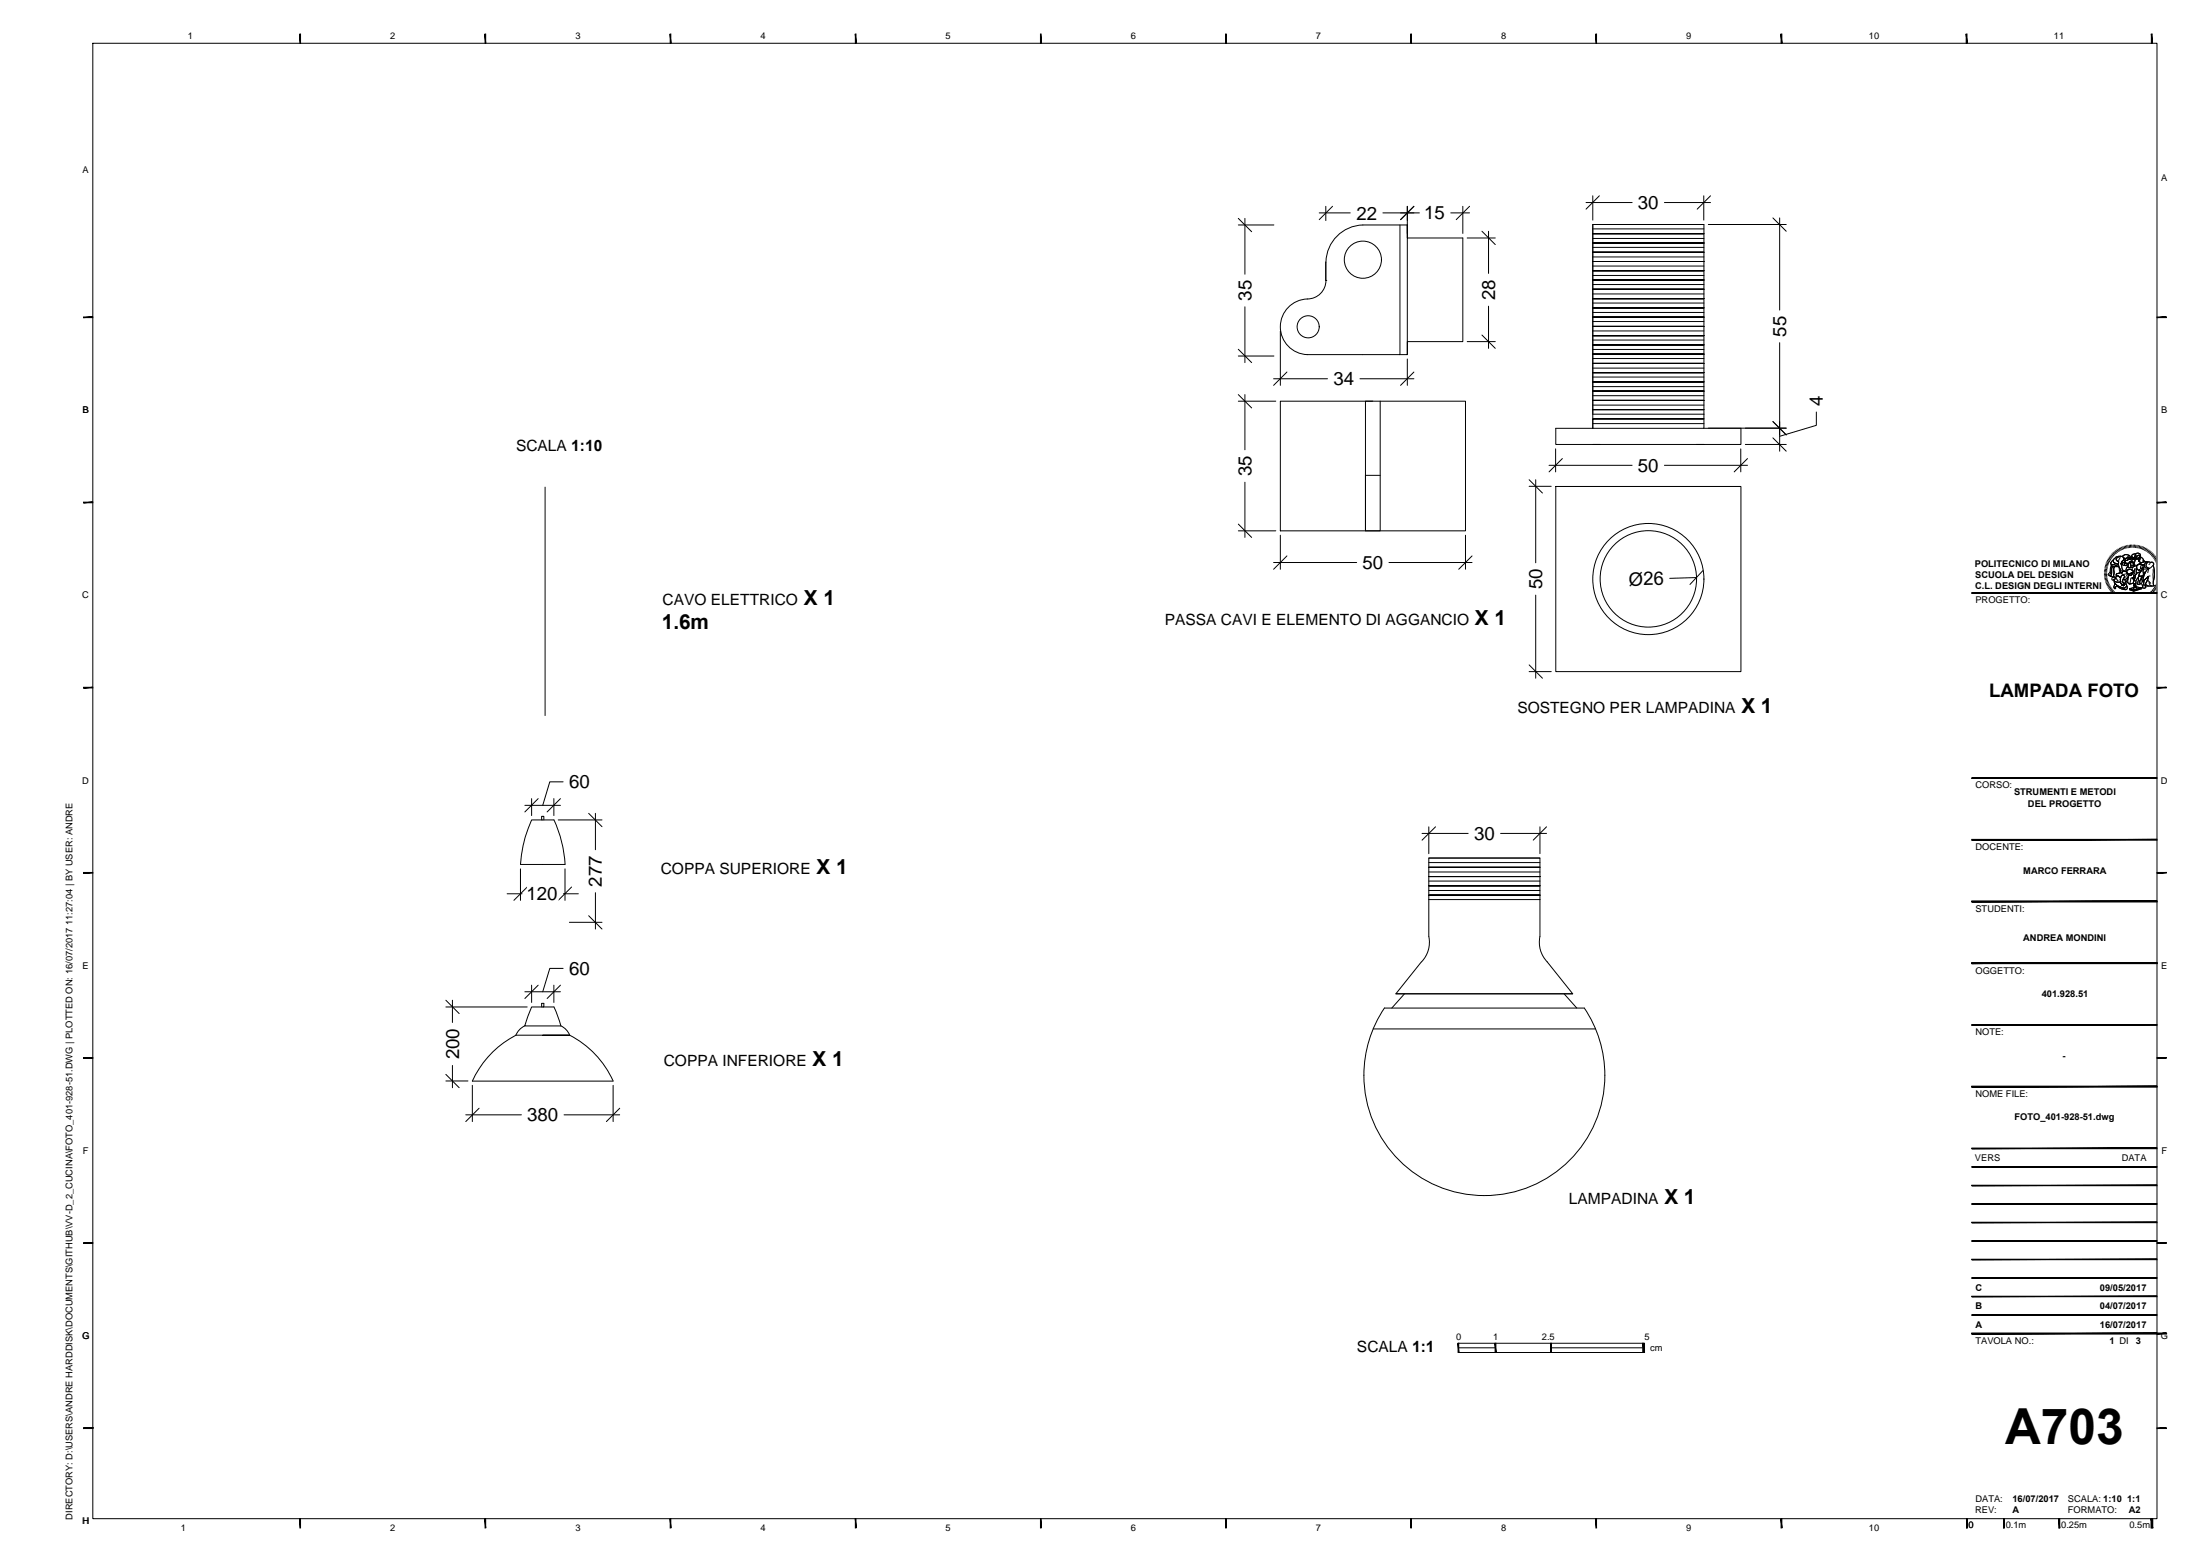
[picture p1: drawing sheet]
<svg xmlns="http://www.w3.org/2000/svg" width="594mm" height="420mm" viewBox="0 0 594 420" stroke-linecap="round" stroke-linejoin="round" font-family="sans-serif">
<!-- layer: Layer1 -->
<g fill="none" stroke="#000" stroke-width=".27">
<path d="M358 75.7h.1M358 70.8v4.9M358.1 75.7a5 5 0 0 1-5.1 5 7.5 7.5 0 0 0-7.3 7.5 7.5 7.5 0 0 0 7.3 7.6M368 60.7h12M368 60.8a10.2 10.2 0 0 0-9.9 10M378 60.7v35.1h-25M430.1 60.6v55.1h30v-3.9M430.1 65.6h30zM430.1 60.6v51.2h30M430.1 60.6h30v51.2M430.1 63.1h30M430.1 79.4h30"/>
<path d="M430.1 76.8h30M430.1 75.6h30M430.1 74.4h30M430.1 71.8h30M430.1 70.6h30M430.1 69.4h30M430.1 66.8h30M430.1 64.4h30M430.1 61.8h30M460.1 78.1h-30h30M460.1 75.6h-30h30M460.1 73.1h-30h30"/>
<path d="M460.1 70.6h-30h30M460.1 68.1h-30h30M460.1 65.6h-30h30M460.1 63.1h-30h30M378 95.8h2v-35.1v3.6h15v27.9h-15v3.6M430.1 99.4h30M430.1 96.8h30M430.1 95.6h30M430.1 94.4h30M430.1 91.8h30M430.1 90.6h30M430.1 89.4h30"/>
<path d="M430.1 86.8h30M430.1 85.6h30M430.1 84.4h30M430.1 81.8h30M430.1 80.6h30M460.1 98.1h-30h30M460.1 95.6h-30h30M460.1 93.1h-30h30M460.1 90.6h-30h30M460.1 88.1h-30h30M460.1 85.6h-30h30M460.1 83.1h-30h30"/>
<path d="M460.1 80.6h-30h30M345.7 108.3h50v35h-50zM370.7 108.3h-2v35h4v-35M430.1 113.1h30h-30v2.6h-10v4.3h10M430.1 114.4h30M430.1 110.6h30M430.1 109.4h30M430.1 106.8h30M430.1 105.6h30M430.1 104.4h30M430.1 101.8h30M430.1 100.6h30"/>
<path d="M460.1 110.6h-30h30M460.1 108.1h-30h30M460.1 105.6h-30h30M460.1 103.1h-30h30M460.1 100.6h-30h30M460.1 115.7h10v4.3h-40M147.2 131.5v61.7M372.7 128.4h-4v14.9M420.1 131.4h50v50h-50zM430.1 120h2M458.1 120h2M146.3 221.4v-1h.6v1"/>
<path d="M149.6 221.4h-6a33.5 33.5 0 0 0-3.1 12h12.1M149.6 221.4a33.5 33.5 0 0 1 3 12M385.8 236.7h30zM385.8 234.2h30M385.8 237.9h30M385.8 231.7h30M385.8 235.5h30M385.8 232.9h30M415.8 239.2h-30h30M415.8 236.7h-30h30M415.8 234.2h-30h30M385.8 242.9v10a7.5 7.5 0 0 1-2 6.8l-6.9 8.7h47.8"/>
<path d="M385.8 242.9v-11.2h30v11.2M385.8 242.9h30M385.8 241.7h30M385.8 240.5h30M415.8 242.9v10a7.6 7.6 0 0 0 2 6.8l6.9 8.7h-47.8M415.8 241.7h-30h30M141.7 277l-1.4 1-1 1.5M146.3 271.9v-1h.6v1h-.3M146.6 279.5h7.2h-14.5a26 26 0 0 0-11.7 12.4h38M149.6 271.9h-6l-1.9 5.1h9.7M149.6 271.9l1.9 5.1M151.5 277l1.4 1 .9 1.5"/>
<path d="M153.8 279.5a25.9 25.9 0 0 1 11.8 12.4M370.8 277.8h60M373.8 272.2h54a32.5 32.5 0 0 1-27 50.6 32.5 32.5 0 0 1-27-50.6zM379.3 268.4l-3.5 3.8M422.4 268.4l3.4 3.8"/>
<circle cx="368" cy="70.1" r="5"/>
<circle cx="353.3" cy="88.2" r="2.98"/>
<circle cx="445.1" cy="156.4" r="15"/>
<circle cx="445.1" cy="156.3" r="13"/>
</g>
<!-- layer: IF-ANNO SYMB -->
<g fill="none" stroke="#000" stroke-width=".27">
<path d="M334.4 59l3.6 3.6M336.2 59v15M356.2 57.5h8.4M358 55.7v3.9M359.8 55.7l-3.6 3.6M373.4 57.5h9.9M380 55.7v7.3M381.8 55.7l-3.6 3.6M391.8 57.5h5M395 55.7v7.3M396.8 55.7l-3.6 3.6M428.3 54.7h12.4"/>
<path d="M430.1 52.9v6.5M431.9 52.9l-3.6 3.6M449.5 54.7h12.4M460.1 52.9v6.5M461.9 52.9l-3.6 3.6M478.7 58.8l3.6 3.6M480.6 58.8v24.9M334.4 60.7h9.6M396.2 64.3h7.6M400.2 62.4l3.6 3.6M402 62.4v11.4M461.3 60.6h21"/>
<path d="M334.4 96.1h9.6M334.4 94.3l3.6 3.6M336.2 82.8v15.1M345.7 89.5v14.6M380 96.9v7.2M396.2 92.2h7.6M400.2 90.5l3.6 3.6M402 82.7v11.4M480.6 92.5v29.3M334.4 108.3h10.1M334.4 106.6l3.6 3.6M336.2 106.6v14.9"/>
<path d="M343.9 102.3h14.6M347.5 100.5l-3.6 3.6M367.2 102.3h14.6M381.8 100.5l-3.6 3.6M461.3 115.6h21M478.7 113.8l3.6 3.6M478.7 118.2l3.6 3.6M490.5 111.3v3.6l-9.9 2.9M336.2 130.2v14.9M412.9 131.3h6M412.9 129.5l3.6 3.6M414.7 129.5v22.5"/>
<path d="M418.3 125.6h22.4M420.1 121.2v6.2M421.9 123.8l-3.6 3.6M449.5 125.6h22.4M470.1 121.2v6.2M471.3 120h11M471.9 123.8l-3.6 3.6M334.4 143.3h10.1M334.4 141.5l3.6 3.6M343.9 151.9h22.5M345.7 144.5v9.2M347.5 150.1l-3.6 3.6"/>
<path d="M375.1 151.9h22.4M395.7 144.5v9.2M397.5 150.1l-3.6 3.6M458.1 156l-7.2 .2M459.8 154.1l-3.4 3.7M412.9 179.5l3.6 3.6M414.7 160.7v22.4M412.9 181.4h6M141.7 217.5h9.6M143.6 215.6v4.6M145.3 215.6l-3.6 3.6M149.6 215.6v4.6"/>
<path d="M151.3 215.6l-3.6 3.6M152.1 211.1h-3.6l-1.9 6.4M159 219.6l3.6 3.6M160.8 219.6v9.8M140.5 234.6v8.5M142.4 239.5l-3.6 3.6M150.7 221.4h11.9M152.6 234.6v8.5M154.3 239.5l-3.6 3.6M384 225h12.5M385.8 223.3v7.2M387.6 223.3l-3.6 3.6"/>
<path d="M405.2 225h12.4M415.8 223.3v7.2M417.6 223.3l-3.6 3.6M136.9 241.3h4.1M152.1 241.3h4.1M153.8 249h8.8M159 247.3l3.6 3.6M160.8 241v9.9M120.4 271.9h22M120.4 270.1l3.6 3.6M122.2 270.1v6M141.7 267.8h9.6"/>
<path d="M143.6 266v4.7M145.3 266l-3.6 3.6M149.6 266v4.7M151.3 266l-3.6 3.6M152.1 261.5h-3.6l-1.9 6.3M120.4 291.9h6M120.4 290.1l3.6 3.6M122.2 287.7v6M127.6 293.1v9.8M129.4 299.3l-3.6 3.6M165.6 293.1v9.8M167.3 299.3l-3.6 3.6"/>
<path d="M125.8 301h15M152.3 301h15"/>
</g>
<g fill="#fff" stroke="#fff" stroke-width=".27">
<path d="M442.2 52.5v4.4l5.8-4.4zM442.2 56.9l5.8-4.4v4.4z"/>
<path d="M399.8 75.3v5.9h4.4zM399.8 75.3h4.4v5.9z"/>
<path d="M384.7 55.3v4.4l5.6-4.4zM384.7 59.7l5.6-4.4v4.4z"/>
<path d="M359.9 100.1v4.4l5.9-4.4zM359.9 104.5l5.9-4.4v4.4z"/>
<path d="M366.1 55.3v4.4l5.9-4.4zM366.1 59.7l5.9-4.4v4.4z"/>
<path d="M334 75.5v5.9h4.4zM334 75.5h4.4v5.9z"/>
<path d="M367.8 149.7v4.4l5.8-4.4zM367.8 154.1l5.8-4.4v4.4z"/>
<path d="M334 122.9v5.9h4.4zM334 122.9h4.4v5.9z"/>
<path d="M442.2 123.4v4.4l5.8-4.4zM442.2 127.8l5.8-4.4v4.4z"/>
<path d="M478.4 85.2v5.9h4.4zM478.4 85.2h4.4v5.9z"/>
<path d="M488.3 106.6v3.2h4.3zM488.3 106.6h4.3v3.2z"/>
<path d="M439.6 154.2l.1 4.6 9.7-4.9zM439.7 158.8l9.7-4.9 .1 4.6z"/>
<path d="M412.5 153.4v5.9h4.4zM412.5 153.4h4.4v5.9z"/>
<path d="M397.9 222.8v4.4l5.9-4.4zM397.9 227.2l5.9-4.4v4.4z"/>
<path d="M153.5 208.9v4.4l5.9-4.4zM153.5 213.3l5.9-4.4v4.4z"/>
<path d="M158.6 230.9v8.7h4.3zM158.6 230.9h4.3v8.7z"/>
<path d="M142.4 239.1v4.4l8.3-4.4zM142.4 243.5l8.3-4.4v4.4z"/>
<path d="M153.5 259.3v4.4l5.9-4.4zM153.5 263.7l5.9-4.4v4.4z"/>
<path d="M142.2 298.8v4.4l8.7-4.4zM142.2 303.2l8.7-4.4v4.4z"/>
<path d="M120 277.5v8.8h4.4zM120 277.5h4.4v8.8z"/>
</g>
<!-- layer: G-ANNO-TTLB -->
<g fill="#000" stroke="#000" stroke-width=".27">
<path d="M81 9.2l.2 2.5v-2.5zM81 9.2l.2 2.5h-.2z"/>
<path d="M131 9.2l.1 2.5v-2.5zM131 9.2l.1 2.5h-.1z"/>
<path d="M181 9.2l.1 2.5v-2.5zM181 9.2l.1 2.5h-.1z"/>
<path d="M231 9.2l.1 2.5v-2.5zM231 9.2l.1 2.5h-.1z"/>
<path d="M281 9.2l.1 2.5v-2.5zM281 9.2l.1 2.5h-.1z"/>
<path d="M331 9.2l.1 2.5v-2.5zM331 9.2l.1 2.5h-.1z"/>
<path d="M381 9.2l.1 2.5v-2.5zM381 9.2l.1 2.5h-.1z"/>
<path d="M431 9.2l.1 2.5v-2.5zM431 9.2l.1 2.5h-.1z"/>
<path d="M480.9 9.2l.3 2.5v-2.5zM480.9 9.2l.3 2.5h-.3z"/>
<path d="M530.9 9.2l.3 2.5v-2.5zM530.9 9.2l.3 2.5h-.3z"/>
<path d="M580.9 9.2l.3 2.5v-2.5zM580.9 9.2l.3 2.5h-.3z"/>
<path d="M22.6 85.8h2.5v-.2zM22.6 85.6h2.5l-2.5 .2z"/>
<path d="M582.5 85.8h2.5v-.2zM582.5 85.6h2.5l-2.5 .2z"/>
<path d="M22.6 135.8h2.5v-.2zM22.6 135.6h2.5l-2.5 .2z"/>
<path d="M582.5 135.8h2.5v-.2zM582.5 135.6h2.5l-2.5 .2z"/>
<path d="M532.5 160.2h50v-.2zM532.5 160h50l-50 .2z"/>
<path d="M22.6 185.8h2.5v-.2zM22.6 185.6h2.5l-2.5 .2z"/>
<path d="M582.5 185.8h2.5v-.2zM582.5 185.6h2.5l-2.5 .2z"/>
<path d="M532.5 210.2h50v-.2zM532.5 210h50l-50 .2z"/>
<path d="M22.6 235.8h2.5v-.2zM22.6 235.6h2.5l-2.5 .2z"/>
<path d="M532.5 226.9h50v-.2zM532.5 226.7h50l-50 .2z"/>
<path d="M582.5 235.8h2.5v-.2zM582.5 235.6h2.5l-2.5 .2z"/>
<path d="M532.5 243.3v.2l50-.2zM532.5 243.5l50-.2v.2z"/>
<path d="M532.5 243.5h50v-.2zM532.5 243.3h50l-50 .2z"/>
<path d="M532.5 260v.2l50-.2zM532.5 260.2l50-.2v.2z"/>
<path d="M532.5 260v.2l50-.2zM532.5 260.2l50-.2v.2z"/>
<path d="M532.5 276.6v.3l50-.3zM532.5 276.9l50-.3v.3z"/>
<path d="M532.5 260v.2l50-.2zM532.5 260.2l50-.2v.2z"/>
<path d="M532.5 260v.2l50-.2zM532.5 260.2l50-.2v.2z"/>
<path d="M22.6 285.8h2.5v-.2zM22.6 285.6h2.5l-2.5 .2z"/>
<path d="M532.5 293.3v.2l50-.2zM532.5 293.5l50-.2v.2z"/>
<path d="M532.5 293.3v.2l50-.2zM532.5 293.5l50-.2v.2z"/>
<path d="M582.5 285.8h2.5v-.2zM582.5 285.6h2.5l-2.5 .2z"/>
<path d="M532.5 315h50zM532.5 315.1l50-.1z"/>
<path d="M532.5 310v.2l50-.2zM532.5 310.2l50-.2v.2z"/>
<path d="M22.6 335.7h2.5v-.1zM22.6 335.6h2.5l-2.5 .1z"/>
<path d="M532.5 335h50zM532.5 335.2l50-.2z"/>
<path d="M532.5 330h50zM532.5 330.2l50-.2z"/>
<path d="M532.5 325h50zM532.5 325.2l50-.2z"/>
<path d="M532.5 320h50zM532.5 320.2l50-.2z"/>
<path d="M582.5 335.7h2.5v-.1zM582.5 335.6h2.5l-2.5 .1z"/>
<path d="M532.5 355h50zM532.5 355.1l50-.1z"/>
<path d="M532.5 350h50zM532.5 350.1l50-.1z"/>
<path d="M532.5 345h50zM532.5 345.1l50-.1z"/>
<path d="M532.5 340h50zM532.5 340.1l50-.1z"/>
<path d="M393.7 362.7v2.5h.2zM393.7 362.7h.2v2.5z"/>
<path d="M403.7 362.7l.2 2.5v-2.5zM403.7 362.7l.2 2.5h-.2z"/>
<path d="M418.8 362.7l.1 2.5v-2.5zM418.8 362.7l.1 2.5h-.1z"/>
<path d="M443.6 362.7l.5 2.5v-2.5zM443.6 362.7l.5 2.5h-.5z"/>
<path d="M532.5 360v.2l50-.2zM532.5 360.2l50-.2v.2z"/>
<path d="M532.5 360v.2l50-.2zM532.5 360.2l50-.2v.2z"/>
<path d="M582.5 360.2h2.5v-.2zM582.5 360h2.5l-2.5 .2z"/>
<path d="M582.5 360.2h2.5v-.2zM582.5 360h2.5l-2.5 .2z"/>
<path d="M22.6 385.7h2.5v-.1zM22.6 385.6h2.5l-2.5 .1z"/>
<path d="M22.6 385.7h2.5v-.2zM22.6 385.5h2.5l-2.5 .2z"/>
<path d="M582.5 385.7h2.5v-.1zM582.5 385.6h2.5l-2.5 .1z"/>
<path d="M81 410.1l.2 2.5v-2.5zM81 410.1l.2 2.5h-.2z"/>
<path d="M131 410.1l.1 2.5v-2.5zM131 410.1l.1 2.5h-.1z"/>
<path d="M181 410.1l.1 2.5v-2.5zM181 410.1l.1 2.5h-.1z"/>
<path d="M231 410.1l.1 2.5v-2.5zM231 410.1l.1 2.5h-.1z"/>
<path d="M281 410.1l.1 2.5v-2.5zM281 410.1l.1 2.5h-.1z"/>
<path d="M331 410.1l.1 2.5v-2.5zM331 410.1l.1 2.5h-.1z"/>
<path d="M381 410.1l.1 2.5v-2.5zM381 410.1l.1 2.5h-.1z"/>
<path d="M431 410.1l.1 2.5v-2.5zM431 410.1l.1 2.5h-.1z"/>
<path d="M480.9 410.1l.3 2.5v-2.5zM480.9 410.1l.3 2.5h-.3z"/>
<path d="M531 410.1v2.5h.2zM531 410.1h.2v2.5z"/>
<path d="M531 410.1l.2 2.5v-2.5zM531 410.1l.2 2.5h-.2z"/>
<path d="M541 410.1l.2 2.5v-2.5zM541 410.1l.2 2.5h-.2z"/>
<path d="M541 410.1l.2 2.5v-2.5zM541 410.1l.2 2.5h-.2z"/>
<path d="M556 410.1l.2 2.5v-2.5zM556 410.1l.2 2.5h-.2z"/>
<path d="M556 410.1l.2 2.5v-2.5zM556 410.1l.2 2.5h-.2z"/>
<path d="M581 410.1l.2 2.5v-2.5zM581 410.1l.2 2.5h-.2z"/>
<path d="M580.9 410.1l.4 2.5v-2.5zM580.9 410.1l.4 2.5h-.4z"/>
</g>
<!-- layer: G-ANNO-LOGO -->
<g fill="none" stroke="#000" stroke-width=".27">
<path d="M568.2 154.4h.7M568.2 154.8h.7M568.2 155.1h.7M568.3 154.1h.7M568.3 153.7l.7 .1M568.4 153.3l.6 .2M568.5 153l.6 .2M568.5 152.7l.7 .1M568.6 152.3l.7 .2M568.7 152l.7 .2M568.9 151.6l.6 .3M568.9 155.4l-.7 .1"/>
<path d="M569 155.7l-.7 .1M569 156.1l-.6 .1M569 151.3l.7 .3M569.1 156.4l-.7 .1M569.2 156.7l-.7 .2M569.2 151l.6 .3M569.3 157l-.7 .2M569.4 157.3l-.7 .3M569.4 150.7l.6 .4M569.5 157.6l-.6 .3M569.6 150.4l.5 .4M569.6 157.9l-.6 .3"/>
<path d="M569.8 150.1l.6 .4M569.8 158.2l-.6 .3M570 158.5l-.6 .3M570.1 149.9l.5 .4M570.1 152.4l.8 .1a.79 .79 0 0 0 1.2-.1 .37 .37 0 0 1 .1 .5 .37 .37 0 0 1-.6 .1l-1.4-.1zM570.1 152.4l.1 .5M570.1 158.8l-.5 .3M570.3 149.6l.5 .4M570.3 152.9l-.3 .6-.1 1.3-.3 .6 .4 .2M570.3 159l-.5 .4M570.5 151.3l.2-.1v.5l.2 .3 1.1 .4a.74 .74 0 0 1-1.1 .1 .64 .64 0 0 1-1-.5zM570.5 153h.5l-.2 .5v2.3h-.2l-.7-.2 .3-.6v-1.5z"/>
<path d="M570.5 153l-.3 .5-.1 1.7a.37 .37 0 0 0 0 .5 .37 .37 0 0 0 .5 .1h.1M570.5 149.3l.5 .5M570.5 159.3l-.5 .4M570.7 151.2l-.4 .4a.49 .49 0 0 0-.4 .5 .49 .49 0 0 0 .5 .4h.5a.79 .79 0 0 0 1.2-.1M570.7 159.5l-.5 .5M570.8 151l.7-.6 1.3-.2a.95 .95 0 0 0-1.3 1.1l.2 .1a.57 .57 0 0 1 .5 .4 .57 .57 0 0 1-.2 .6l-1.1-.5-.2-.2zM570.8 149.1l.4 .5M570.8 156.5l.2 .5 .5 .2 1.1-.1M570.9 153h.7a.85 .85 0 0 1 1 .8l.1 .8-.5 .2a.54 .54 0 0 0-.6 .1 .54 .54 0 0 0-.1 .5v.2a.39 .39 0 0 1-.3 .3 .39 .39 0 0 1-.4-.3v-2.1zM570.9 156.9l.6 .3 1.1-.1 .1 .4 .3 .3-.1 .3 .3-.3 .2 .4-.1-.5 .3 .4-.2-.5 .5 .2-.4-.4a.47 .47 0 0 1-.3-.7l.2-.4 .4 .2 .5 1.4-.2 .6-.3 .3h-.6l-1.3-.6-1-.8zM570.9 156.9v.5l.7 .6 2.1 1M570.9 159.8l-.4 .4"/>
<path d="M571 153l-.2 .5v2.3M571.1 157.6l.8 .6 1.3 .6 .7-.1 .4-.5v.1a.65 .65 0 0 1-.1 .9 .65 .65 0 0 1-.8-.1l-1.1-.3a.6 .6 0 0 0-.5-.5 .6 .6 0 0 0-.6 .4l.1 .1a.26 .26 0 0 1-.3 .2 .26 .26 0 0 1-.2-.4zM571.1 157.6l-.1 .3a.64 .64 0 0 0 .2 1.1l.1-.3a.3 .3 0 0 1 0-.4 .3 .3 0 0 1 .5 0l1.4 .8a.76 .76 0 0 0 1.3-.3l-.2-.6M571.1 148.8l.4 .6M571.2 160l-.5 .5M571.3 156l-.2-.1a.49 .49 0 0 0-.7 .1 .49 .49 0 0 0 .1 .7h.1a.72 .72 0 0 1 .7-.4 .72 .72 0 0 1 .6 .5h.1M571.3 148.6l.5 .6M571.4 155.7l.5-.3a1.25 1.25 0 0 1 .7 1.7l-1 .1a.53 .53 0 0 1-.6-.2 .53 .53 0 0 1 0-.6l.4-.1zM571.5 155.1l1.2-.5 .3 .2 .3-.6 .6 .1 .6 .5a.97 .97 0 0 1 .1 1.2 .97 .97 0 0 1-1.2 .3l.1-.3a.36 .36 0 0 0 .2-.5 .36 .36 0 0 0-.5-.2l-.3 .1-.3 .6-.7-.6a.29 .29 0 0 1-.4 .1 .29 .29 0 0 1 0-.4zM571.6 150.7l.8-.4a.77 .77 0 0 1 1.1 .4 .77 .77 0 0 1-.6 1 .99 .99 0 0 0 0 1.3v.1a1.02 1.02 0 0 0 .8 1.1l-.5 .1-.2 .4a.36 .36 0 0 1-.4-.2 .36 .36 0 0 1 .1-.4l-.6-1.1v-1.4a.57 .57 0 0 1-.5-.3 .57 .57 0 0 1 0-.6zM571.6 148.4l.4 .6M571.8 155.3l.8 .7"/>
<path d="M571.9 155.4a.61 .61 0 0 0-.5 .9M571.9 148.3l.4 .5M572.1 153h-1.3a.57 .57 0 0 0-.7-.1 .57 .57 0 0 0-.3 .7v.8l-.5 .7 .3 .3M572.3 153.3l.2 1.4M572.3 148l.3 .6M572.5 150.5l-.4 .8v1.3l.6 1.5a.37 .37 0 0 0-.1 .4 .37 .37 0 0 0 .5 .2l.1-.4 .4-.2a.93 .93 0 0 1-.7-1.2 1.49 1.49 0 0 1 .6-1.9 .78 .78 0 0 0-1-.8l-1 .2-.8 .8 .2 .8 1.1 .4M572.6 147.9l.3 .6M572.7 154.6l-.5 .2a.54 .54 0 0 0-.6 0 .54 .54 0 0 0-.1 .6l.1 .1M572.8 150.2a.95 .95 0 0 0-1.3 1.1l.6 .3M572.9 147.7l.3 .7M572.9 155.4a.43 .43 0 0 1 .7 0 .43 .43 0 0 1 0 .6l-.4 .7a.51 .51 0 0 0 .4 .7l.3 .4-.5-.2 .2 .5-.3-.4 .1 .5-.2-.4-.3 .3v-.5a2.22 2.22 0 0 1 0-2.2zM572.9 155.4a.43 .43 0 0 1 .7 0 .43 .43 0 0 1 0 .6l-.5 1.1 .8 .7-.5-.2 .2 .5-.3-.4 .1 .5-.2-.4-.3 .3v-.4a2.13 2.13 0 0 1 0-2.3z"/>
<path d="M573 151.6l1-.4-.2 .6-1.1 .4zM573 152.1l.7-.3 .3 .2-.3 .2 .1 .5-.6-.2zM573 152.1l.2 .4 .6 .2M573.2 150.3l.8-.6 1 .3a.28 .28 0 0 1 .2 .4 .28 .28 0 0 1-.4 .1l-.2-.1-.1 .2-.6 .2-.5-.1M573.2 150.2l.5-.4h.8l.6 .4a.23 .23 0 0 1 .2 .2 .23 .23 0 0 1-.3 .2l-.4-.2-.1 .2-.7 .2-.6-.5zM573.2 147.6l.2 .7M573.4 150.6l.8 .2 .4-.5 .4 .3-.2 .5-.5 .3-.3-.2-.6 .1zM573.6 147.5l.2 .6M573.7 154.2l.6 .2 .4 .7v.8l-.4 .3M573.7 152.1h.9l-.2 .1a.35 .35 0 0 1-.1 .5 .35 .35 0 0 1-.5-.1zM573.7 156.5l.6 1.7-.4 .5-.7 .1M573.8 151.8l.2 .2"/>
<path d="M573.9 151.5l-.1 .3-1.1 .4M573.9 155.1l-.8 .2M573.9 147.4l.2 .6M574 151.2l-.4 .5M574 154.8l.8 .5M574.2 152.1a.33 .33 0 0 0-.5 .3 .33 .33 0 0 0 .4 .3l.5-.6-.6 .1M574.2 155.2a.72 .72 0 0 1 .1 .9 .72 .72 0 0 1-.9 .3M574.3 154.1l.5-.4 .6 .1 .5 .3a.3 .3 0 0 1 .3 .3 .3 .3 0 0 1-.3 .3l-1.3 .5zM574.3 157.1l.8 .6M574.3 154.4v-.3l.5-.4 .6 .1 .6 .3 .2 .4-.2 .2-.3-.1-1 .5M574.3 147.3l.1 .7M574.5 151.1v.1"/>
<path d="M574.5 150.7l.2 .1M574.6 156.4v1M574.6 153l-.3 .4-.2 .9M574.6 147.2l.1 .7M574.6 150.8h.1M574.7 155.1l1.2-.4-.2 .5-.4 .2-.5-.1zM574.7 155l.6 .4 .4-.2v-.3a.37 .37 0 0 0 .4-.3 .37 .37 0 0 0-.2-.4l-.5-.4-.6-.1-.5 .7-.2-.1 .2-1.1 .2-.2 1.4 .2 .5-.4v-.3l.6 .2-.1 .5 .2 .5-.3 .4 .2 .7-.3 .5-.4 .1-.3 .7-.3-.1 .2 .3 .3-.1v.4l.2-.2-.1 .4a.74 .74 0 0 1-.7 .8l-.5 .1-.8-.7 .3-.5 .2-1.1M574.7 155.9l-.3 .9-.4 .4M574.8 155.2h.1M574.9 151.9l.2-.3h.7l.6 .8a.27 .27 0 0 1 0 .5 .27 .27 0 0 1-.4-.2l.2-.3-.4-.6a.38 .38 0 0 0-.6 0 .38 .38 0 0 0 .2 .6v.3a.44 .44 0 0 1-.6 .5 .44 .44 0 0 1 0-.8zM574.9 150.9l.8-.1a.21 .21 0 0 1 .3 .2 .21 .21 0 0 1-.3 .2zM575 150.6l-.2 .5-.5 .3-.3-.2-.6 .1"/>
<path d="M575 147.2l.1 .7M575.1 159l1.9-.5 1.2 .3-2 .5zM575.1 159l1.1 .3v.3l-1.1-.3zM575.3 151.7l.4-.1 .4 .4v1l-.3 .2h-.4zM575.3 147.2l.1 .6M575.4 150.7a.4 .4 0 0 1 .5-.2 .4 .4 0 0 1 .1 .6M575.4 150.5a.42 .42 0 0 1 .6 0 .42 .42 0 0 1 0 .6l-.2-.4-.4 .1zM575.4 156.1l-.3 1.6 1-.2M575.4 155.2v.1M575.5 154.9h.1M575.5 155.1l.1 .1M575.5 154.9v.1"/>
<path d="M575.6 152h.1M575.6 151.9l-.2 .1M575.6 147.2l.1 .6M575.7 156l.3 .1 .2-.5a.21 .21 0 0 1 .3-.3 .21 .21 0 0 1 .1 .4l-.4 .9v-.4l-.3 .1zM575.7 150.9l-.3-.2-.5 .2 .7 .4a.25 .25 0 0 0 .4-.2 .25 .25 0 0 0-.3-.3l.1 .2M575.8 153.2v.7M575.9 154.7l-.2 .5-.4 .2-.5-.3M575.9 151.8l.2 .2-.1 .1M576 151.9l-.2-.1a.38 .38 0 0 0-.6 0 .38 .38 0 0 0 .2 .6 .5 .5 0 0 1-.1 .8 .5 .5 0 0 1-.8-.3l.5-1.1 .6-.2 .6 .4 .2 .9a.24 .24 0 0 1-.3 .1 .24 .24 0 0 1-.1-.3M576 147.2v.6M576.1 152.3h-.2M576.1 152.1a.42 .42 0 0 1-.1 .6 .42 .42 0 0 1-.6-.1"/>
<path d="M576.1 153l-.2 .2h-.5M576.2 159.3l2-.5v.2l-2 .6zM576.2 159.3v.3M576.2 155.9v.7l.2-.2M576.2 151l.2-.1 .1 .3-.3 .9M576.3 155.5h.1M576.3 150.5l.1 .5M576.4 152.5l-.2-.4 .3-.9-.3-.5a.51 .51 0 0 1-.5-.8l.5-.3a.31 .31 0 0 1 .5-.1 .31 .31 0 0 1-.2 .5l.1 1.2 .2-.1v-.5l.3 .4 .5-.2-.1 .6 .1 .2 .1-.3 .1 .3a.4 .4 0 0 1 .2 .5 .4 .4 0 0 1-.5 .3l-.5 .3M576.4 147.2l-.1 .6M576.4 155.8l-.1 .3M576.5 157.6l.2-.1 .1 1.1-.2-.6-.4 .7zM576.5 153.5l-.2 1.4"/>
<path d="M576.5 152.7l.4 .3M576.6 154.7l-.4 .3v.5M576.7 155.3l-.4 .1-.3 .7-.3-.1 .2 .3 .3-.1M576.7 153.6l-.4 .9M576.7 149.6h-.5a.51 .51 0 0 0-.6 .7M576.7 147.2v.7M576.8 150.6l.3 .4 .5-.2M577 152.7l.2-.2a1.36 1.36 0 0 1 1.5 0h.2a1.25 1.25 0 0 1-.6 1.6l-.7 .1-.4-.4-.2-.4zM577 149.4h.4a1.14 1.14 0 0 1 .4 1.6l-.2 .6v-.8l.2-.5a.46 .46 0 0 0-.4-.4 .46 .46 0 0 0-.5 .3l-.1 .9-.2 .1-.1-1.2zM577 149.4h.4a1.14 1.14 0 0 1 .4 1.6l-.2 .6v-.8l.2-.6-.2-.3-.2 .1a.76 .76 0 0 0-.6 1.1l-.2 .1-.1-1zM577 150.1l.3-.1a.34 .34 0 0 1 .4 0 .34 .34 0 0 1 .1 .4l-.2 .4a.45 .45 0 0 1-.7-.1 .45 .45 0 0 1 .1-.6zM577 154.7l.8-.1-.4 1.2-.7 1 .1 .7-.3 .1-.3 .6-.1-1.1z"/>
<path d="M577 150.3l.2 .1M577 154.7l-.9 2.4 .2 1.1-.1 .8 .4-1 .3 .9-.2-1.4-.4 .7M577.1 150.8h.1M577.1 153.7l-.3 .4 .2 .6 .8-.1 .6-.7M577.1 147.2l-.1 .7M577.1 150.4v.1M577.2 150.7h.1M577.4 147.3l-.1 .7M577.5 150.5l.2 .1M577.5 155.7l.8-.2-.1 .7-.4 .7 .2 .7-.3 .2-.5-.1zM577.5 150.6h.1M577.7 151.3l.4 .7"/>
<path d="M577.8 153.8h.1M577.8 152.2l.9-.4 1-.1-.7 1zM577.8 147.4l-.2 .6M577.9 154.6l-.5 1.2-.7 1v.8M577.9 150.4l.8 .5 .5 .8-.5 .1a.57 .57 0 0 1-.8 0 .57 .57 0 0 1-.1-.8zM577.9 153.8h-.3M578 150.4l.7 .5 .2 .5M578 154.1h-.1M578.1 147.5l-.2 .6M578.2 158.8v.2l-2 .6-1.1-.3v-.3l1.1 .3 2-.5a5.8 5.8 0 0 0-3.1 .2M578.3 155.6l-.2 .7-.3 .6 .2 .7-.3 .2-.5-.1 .3-2M578.4 153.8l.4-.1-.1 1.8-1.2 .2 .3-1.1z"/>
<path d="M578.5 147.6l-.3 .6M578.5 153.4l-.1 .4M578.5 152.4l.3 .1 .2 .4M578.6 151.3l.5 .4M578.7 155.5l-1.2 .2M578.7 156.9l-.1 .2 .3 .2M578.8 153.7l-.1 1.7-.6 1.4 .3 1.1 .2 .3M578.8 147.7l-.3 .6M579 156.6l1.1-.9-.1 .8-.8 1.3v.4a.4 .4 0 0 1-.1 .6 .4 .4 0 0 1-.5-.3zM579 152.7v-.1a1.03 1.03 0 0 1 1.7-.7l.2-.1a.54 .54 0 0 1 .6 .4 .54 .54 0 0 1-.2 .6l-.3 .3a1.07 1.07 0 0 1-1 .5 1.07 1.07 0 0 1-.9-.7h-.1M579 152.9l-.8 1.2-.6 .1-.2-.3a.68 .68 0 0 1-.5-.6 .68 .68 0 0 1 .4-.7l.4-.2a.4 .4 0 0 1 .5 .2 .4 .4 0 0 1-.2 .5v.4l.5-.1 .2-.4-.1-.5-.9-.2-.7 .4v.5M579.1 154.4v.6"/>
<path d="M579.1 147.9l-.3 .6M579.5 148l-.4 .6M579.5 153.6l-.8 .1M579.6 157.8l.5 .4M579.8 148.2l-.4 .6M579.8 151.7l-1.2 .1-.8 .4M579.9 156.6l.9 .9M580 151.8h.6a.58 .58 0 0 1 .8 .2 .58 .58 0 0 1 0 .7l.3 1.3v2a2.08 2.08 0 0 0 0 2.2h-2.5l.9-2.5-1.5 1.4 .1-.6a5.2 5.2 0 0 1 1.4-2.9l.3-.1a.93 .93 0 0 1-.9-.7 .93 .93 0 0 1 .5-1zM580 153.6l-.9 1.5-.5 2 1.4-1.4 .6-.2M580.1 151.7a.9 .9 0 0 0-.6 1.1 .9 .9 0 0 0 .9 .7M580.1 148.4l-.4 .5M580.1 155.7l-.1 .8-.8 1.3 .1 .5a.39 .39 0 0 1-.2 .6 .39 .39 0 0 1-.5-.4l.4-1.8"/>
<path d="M580.2 153.6l-.2 1M580.3 157.1a.97 .97 0 0 0 .7 1.1M580.3 148.6l-.3 .5M580.6 152.1l-.3 .3M580.6 148.8l-.4 .5M580.7 159.9l.5 .5M580.9 149l-.4 .5M580.9 159.6l.5 .5M581.2 159.4l.5 .5M581.2 149.3l-.5 .4M581.3 159.2l.6 .4M581.4 153.8v3.3"/>
<path d="M581.4 152.7l.1 .1a10.2 10.2 0 0 1-.1 4.8l.3 .6h-2.4M581.4 149.5l-.5 .5M581.5 158.9l.6 .4M581.7 149.8l-.5 .4M581.7 158.6l.6 .4M581.9 150.1l-.5 .4M581.9 158.4l.6 .3M582 158.1l.6 .3M582.1 150.3l-.5 .4M582.2 157.8l.6 .3M582.3 150.6l-.6 .4M582.3 157.5l.7 .2"/>
<path d="M582.5 157.2l.6 .2M582.5 150.9l-.6 .4M582.5 156.9l.7 .2M582.6 156.5l.7 .2M582.7 151.3l-.6 .3M582.7 156.3l.7 .1M582.8 155.9l.6 .1M582.8 155.6l.7 .1M582.8 155h.7M582.8 151.6l-.6 .2M582.8 155.3h.7M582.9 154.7h.7"/>
<path d="M583 151.9l-.7 .2M583.1 152.2l-.6 .2M583.2 152.6l-.6 .2M583.3 152.9l-.6 .2M583.4 153.2l-.7 .2M583.4 153.6l-.6 .1M583.5 154.3h-.7M583.5 154l-.7 .1M571.5 160.2l-.5 .5M571.7 160.4l-.4 .5M572 160.6l-.4 .5M572.3 160.7l-.4 .6"/>
<path d="M572.5 160.9l-.3 .6M572.8 161.1l-.3 .6M573.1 161.2l-.2 .6M573.4 161.3l-.2 .7M573.7 161.4l-.2 .7M574 161.5l-.1 .7M574.3 161.6l-.1 .7M574.7 161.7l-.2 .6M575 161.7l-.1 .7M575.3 161.8v.6M575.6 161.8v.6M575.9 161.8l.1 .6"/>
<path d="M576.3 161.8v.6M576.6 161.8l.1 .6M576.9 161.7l.1 .6M577.3 161.6l.1 .7M577.6 161.6l.1 .6M577.9 161.5l.2 .6M578.2 161.4l.2 .6M578.5 161.3l.2 .6M578.8 161.1l.3 .7M579.1 161l.3 .6M579.4 160.8l.3 .6M579.7 160.7l.3 .5"/>
<path d="M579.9 160.5l.4 .5M580.2 160.3l.4 .5M580.4 160.1l.5 .5"/>
</g>
<!-- layer: G-ANNO-TTLB -->
<g fill="#fff" stroke="#fff" stroke-width=".27">
<path d="M557.4 160.1l30.8 4.3-5.7-4.3zM557.4 160.1l30.8 4.3h-30.8z"/>
<path d="M582.5 145.6h5.7l-5.7 14.5zM588.2 145.6l-5.7 14.5 5.7 4.3z"/>
</g>
<path d="M557.4 160.1h25.1v-14.5h5.7v18.8h-30.8z" fill="none" stroke="#fff" stroke-width=".27"/>
<path d="M25.1 11.7h557.4v398.4h-557.4z" fill="none" stroke="#000" stroke-width=".27"/>
<!-- layer: A-ANNO-SYMB -->
<path d="M393.8 362.7h50v2.5h-50zM393.8 363.9h10M418.8 363.9h25" fill="none" stroke="#000" stroke-width=".27"/>
<text font-size="13.4" x="541.4" y="389.9">A703</text>
<g font-size="5.6">
<text x="217.1" y="163.3">X 1</text>
<text x="178.7" y="170">1.6m</text>
<text x="398.3" y="168.8">X 1</text>
<text x="470.2" y="192.6">X 1</text>
<text x="220.5" y="236.1">X 1</text>
<text x="219.4" y="287.7">X 1</text>
<text x="449.4" y="325.2">X 1</text>
</g>
<g font-size="5">
<text x="366.3" y="59.3">22</text>
<text x="384.6" y="59.3">15</text>
<text x="442.3" y="56.5">30</text>
<text x="337.9" y="81.2" transform="rotate(-90 337.9 81.2)">35</text>
<text x="403.7" y="81" transform="rotate(-90 403.7 81)">28</text>
<text x="482.3" y="90.9" transform="rotate(-90 482.3 90.9)">55</text>
<text x="360.1" y="104">34</text>
<text x="492.3" y="109.5" transform="rotate(-90 492.3 109.5)">4</text>
<text x="337.9" y="128.7" transform="rotate(-90 337.9 128.7)">35</text>
<text x="442.3" y="127.4">50</text>
<text x="367.9" y="153.7">50</text>
<text x="416.5" y="159.1" transform="rotate(-90 416.5 159.1)">50</text>
<text x="439.9" y="158.2" transform="rotate(-2 439.9 158.2)">Ø26</text>
<text x="537.1" y="188.3">LAMPADA FOTO</text>
<text x="153.7" y="212.9">60</text>
<text x="398.1" y="226.8">30</text>
<text x="162.6" y="239.4" transform="rotate(-90 162.6 239.4)">277</text>
<text x="142.2" y="243.1">120</text>
<text x="153.7" y="263.2">60</text>
<text x="124" y="286" transform="rotate(-90 124 286)">200</text>
<text x="142.4" y="302.8">380</text>
</g>
<g font-size="4.2">
<text x="139.4" y="121.8">SCALA 1:10</text>
<text x="178.9" y="163.3">CAVO ELETTRICO</text>
<text x="314.5" y="168.8">PASSA CAVI E ELEMENTO DI AGGANCIO</text>
<text x="409.7" y="192.6">SOSTEGNO PER LAMPADINA</text>
<text x="178.4" y="236.1">COPPA SUPERIORE</text>
<text x="179.2" y="287.7">COPPA INFERIORE</text>
<text x="423.7" y="325.2">LAMPADINA</text>
<text x="366.4" y="365">SCALA 1:1</text>
</g>
<g font-size="2.5">
<text x="50.7" y="10.5">1</text>
<text x="105.4" y="10.5">2</text>
<text x="155.4" y="10.5">3</text>
<text x="205.4" y="10.5">4</text>
<text x="255.4" y="10.5">5</text>
<text x="305.4" y="10.5">6</text>
<text x="355.3" y="10.5">7</text>
<text x="405.3" y="10.5">8</text>
<text x="455.3" y="10.5">9</text>
<text x="504.7" y="10.5">10</text>
<text x="554.7" y="10.5">11</text>
<text x="22.3" y="46.6">A</text>
<text x="583.6" y="48.9">A</text>
<text x="22.3" y="111.6">B</text>
<text x="583.6" y="111.6">B</text>
<text x="533.3" y="153">POLITECNICO DI MILANO</text>
<text x="22.2" y="161.6">C</text>
<text x="533.4" y="156">SCUOLA DEL DESIGN</text>
<text x="533.4" y="159.1">C.L. DESIGN DEGLI INTERNI</text>
<text x="583.5" y="161.6">C</text>
<text x="533.4" y="162.9">PROGETTO:</text>
<text x="22.2" y="211.6">D</text>
<text x="533.4" y="212.9">CORSO:</text>
<text x="543.9" y="214.8">STRUMENTI E METODI</text>
<text x="583.5" y="211.6">D</text>
<text x="547.6" y="217.8">DEL PROGETTO</text>
<text x="533.4" y="229.5">DOCENTE:</text>
<text x="546.4" y="236">MARCO FERRARA</text>
<text x="533.4" y="246.2">STUDENTI:</text>
<text x="546.4" y="254.2">ANDREA MONDINI</text>
<text x="22.3" y="261.6">E</text>
<text x="533.4" y="262.9">OGGETTO:</text>
<text x="583.6" y="261.6">E</text>
<text x="551.3" y="269.3">401.928.51</text>
<text x="533.4" y="279.5">NOTE:</text>
<text x="557" y="286">-</text>
<text x="533.4" y="296.2">NOME FILE:</text>
<text x="544" y="302.4">FOTO_401-928-51.dwg</text>
<text x="22.4" y="311.6">F</text>
<text x="583.7" y="311.6">F</text>
<text x="533.3" y="313.5">VERS</text>
<text x="572.9" y="313.5">DATA</text>
<text x="533.4" y="353.5">B</text>
<text x="533.4" y="348.5">C</text>
<text x="567.1" y="353.5">04/07/2017</text>
<text x="567.1" y="348.5">09/05/2017</text>
<text x="533.4" y="358.5">A</text>
<text x="567.1" y="358.5">16/07/2017</text>
<text x="22.2" y="361.6">G</text>
<text x="393.2" y="361.9">0</text>
<text x="403.2" y="361.9">1</text>
<text x="416.3" y="361.9">2.5</text>
<text x="444.1" y="361.9">5</text>
<text x="445.6" y="364.8">cm</text>
<text x="533.4" y="363">TAVOLA NO.:</text>
<text x="569.6" y="363">1 DI</text>
<text x="576.8" y="363">3</text>
<text x="583.5" y="361.6">G</text>
<text x="533.4" y="405.6">DATA:</text>
<text x="543.4" y="405.5">16/07/2017</text>
<text x="558.4" y="405.5">SCALA: 1:10 1:1</text>
<text x="19.6" y="410.3" transform="rotate(-90 19.6 410.3)">DIRECTORY: D:\USERS\ANDRE HARDDISK\DOCUMENTS\GITHUB\VV-D_2_CUCINA\FOTO_401-928-51.DWG | PLOTTED ON: 16/07/2017 11:27:04 | BY USER: ANDRE</text>
<text x="22.2" y="411.6">H</text>
<text x="48.9" y="413.5">1</text>
<text x="105.4" y="413.5">2</text>
<text x="155.4" y="413.5">3</text>
<text x="205.4" y="413.5">4</text>
<text x="255.4" y="413.5">5</text>
<text x="305.4" y="413.5">6</text>
<text x="355.3" y="413.5">7</text>
<text x="405.3" y="413.5">8</text>
<text x="455.3" y="413.5">9</text>
<text x="504.7" y="413.5">10</text>
<text x="531.6" y="412.6">0</text>
<text x="533.4" y="408.4">REV:</text>
<text x="541.6" y="412.6">0.1m</text>
<text x="543.4" y="408.5">A</text>
<text x="556.6" y="412.6">0.25m</text>
<text x="558.4" y="408.5">FORMATO:</text>
<text x="574.8" y="408.5">A2</text>
<text x="575" y="412.6">0.5m</text>
</g>
</svg>
